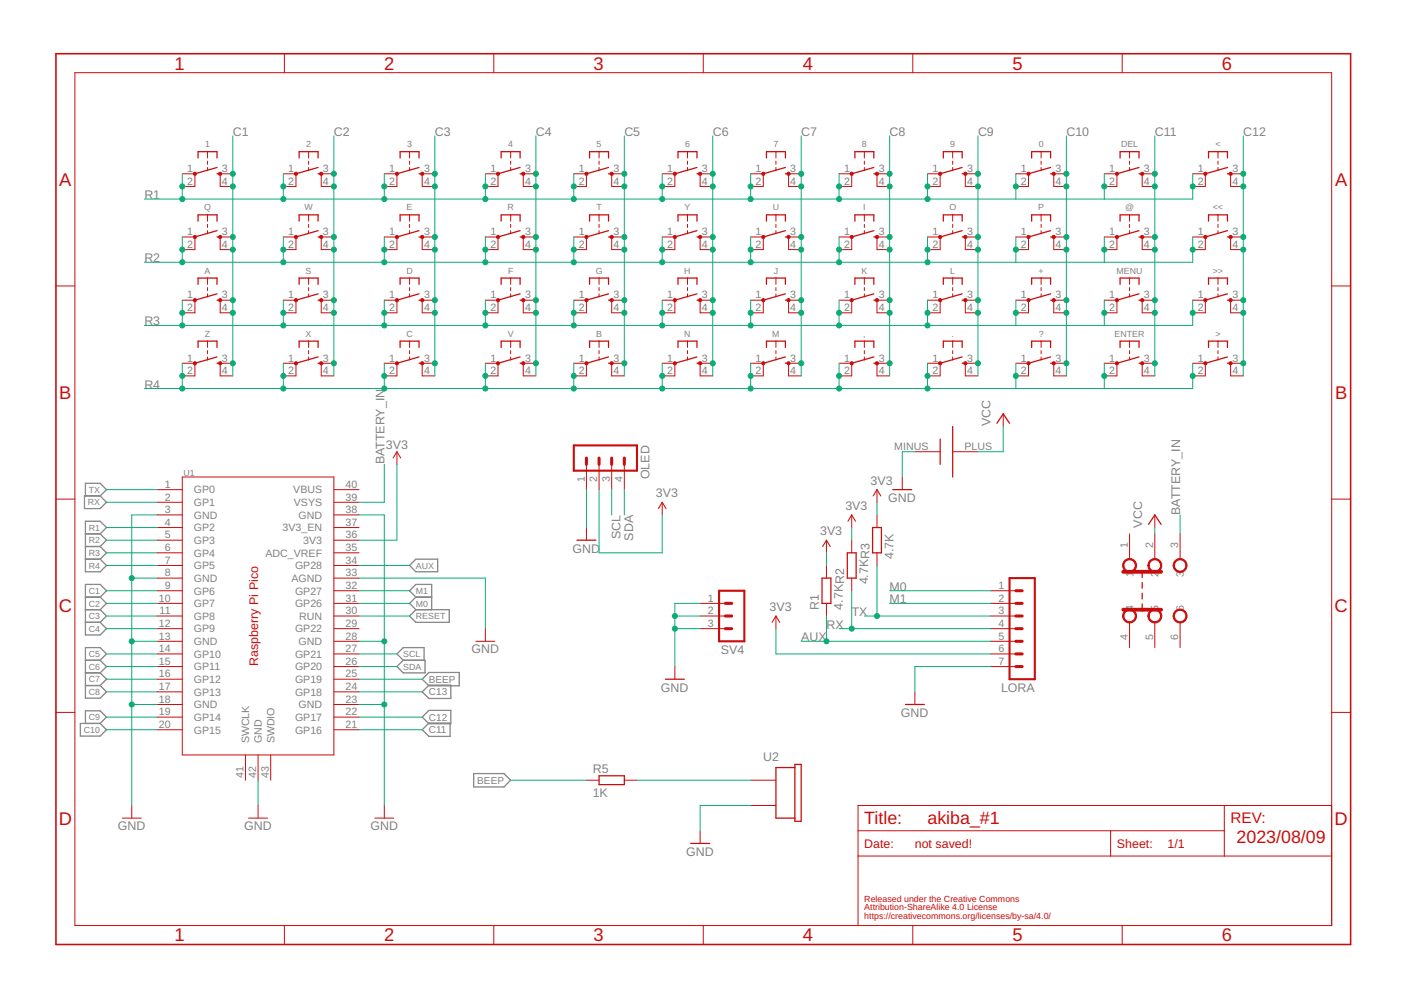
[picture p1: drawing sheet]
<svg xmlns="http://www.w3.org/2000/svg" width="283mm" height="200mm" viewBox="0 0 283 200" stroke-linecap="round" stroke-linejoin="round" font-family="sans-serif">
<g fill="none" stroke="#808080" stroke-width=".25">
<path d="M17 99.7h3.1l1.3 1.2-1.3 1.3h-3.1zM17.2 99.7v-2.6h2.9l1.3 1.3-1.3 1.3M17.2 107.3h2.9M17.2 109.8h2.9M17.2 112.4h2.9M17.2 120h2.9M20.1 107.3l1.3-1.3-1.3-1.2h-2.9v10.1h2.9l1.3-1.3-1.3-1.2M20.1 120l1.3-1.3-1.3-1.2h-2.9v10.1h2.9l1.3-1.3-1.3-1.2M20.1 107.3l1.3 1.3-1.3 1.2M20.1 109.8l1.3 1.3-1.3 1.3M20.1 120l1.3 1.3-1.3 1.2M83.6 112.4h4.4v2.5h-4.4l-1.3-1.3z"/>
<path d="M83.6 120h3.2M83.6 120l-1.3-1.3 1.3-1.2h3.2v5M83.6 120l-1.3 1.3 1.3 1.2M17.2 122.5h2.9M17.2 125.1h2.9M17.2 132.7h2.9M17.2 135.2h2.9M17.2 137.8h2.9M20.1 132.7l1.3-1.3-1.3-1.2h-2.9v10.1h2.9l1.3-1.3-1.3-1.2M20.1 122.5l1.3 1.3-1.3 1.3M20.1 132.7l1.3 1.3-1.3 1.2M20.1 135.2l1.3 1.3-1.3 1.3"/>
<path d="M81.1 132.7h4.4v2.5h-4.4l-1.3-1.2zM81.1 132.7l-1.3-1.3 1.3-1.2h4.2v2.5M82.3 123.8l1.3-1.3h6.7v2.6h-6.7zM84.9 139l1.3-1.3h4.4v2.7h-4.4zM84.9 136.5l1.3-1.3h6.1v2.6h-6.1zM16.2 145.4h3.9l1.3 1.3-1.3 1.2h-3.9zM17.2 145.4v-2.5h2.9l1.3 1.2-1.3 1.3M84.9 146.7l1.3-1.4h4.3v2.7h-4.3zM84.9 144.1l1.3-1.3h4.4v2.7h-4.4zM95.2 155.5h6.1l1.4 1.3-1.4 1.4h-6.1z"/>
</g>
<g fill="none" stroke="#c90d0c" stroke-width=".2">
<path d="M15.1 14.6h252.6v171.4h-252.6zM57.2 10.8v3.8M99.3 10.8v3.8M141.4 10.8v3.8M183.5 10.8v3.8M225.6 10.8v3.8M36.6 34.9h2.6v2.6h-2.6M41.7 30.5v1.3M41.7 32.4v.6M41.7 33.7v.6M46.8 34.9h-2.5v2.6h2.5M57 34.9h2.5v2.6h-2.5"/>
<path d="M62 30.5v1.3M62 32.4v.6M62 33.7v.6M67.1 34.9h-2.5v2.6h2.5M77.3 34.9h2.5v2.6h-2.5M82.3 30.5v1.3M82.3 32.4v.6M82.3 33.7v.6M87.4 34.9h-2.5v2.6h2.5M97.6 34.9h2.5v2.6h-2.5M102.7 30.5v1.3M102.7 32.4v.6"/>
<path d="M102.7 33.7v.6M107.7 34.9h-2.5v2.6h2.5M115.4 34.9h2.5v2.6h-2.5M120.4 30.5v1.3M120.4 32.4v.6M120.4 33.7v.6M125.5 34.9h-2.5v2.6h2.5M133.1 34.9h2.6v2.6h-2.6M138.2 30.5v1.3M138.2 32.4v.6M138.2 33.7v.6M143.3 34.9h-2.5v2.6h2.5"/>
<path d="M150.9 34.9h2.6v2.6h-2.6M156 30.5v1.3M156 32.4v.6M156 33.7v.6M161.1 34.9h-2.6v2.6h2.6M168.7 34.9h2.5v2.6h-2.5M173.8 30.5v1.3M173.8 32.4v.6M173.8 33.7v.6M178.9 34.9h-2.6v2.6h2.6M186.5 34.9h2.5v2.6h-2.5M191.5 30.5v1.3"/>
<path d="M191.5 32.4v.6M191.5 33.7v.6M196.6 34.9h-2.5v2.6h2.5M204.2 34.9h2.6v2.6h-2.6M209.3 30.5v1.3M209.3 32.4v.6M209.3 33.7v.6M214.4 34.9h-2.5v2.6h2.5M222 34.9h2.6v2.6h-2.6M227.1 30.5v1.3M227.1 32.4v.6M227.1 33.7v.6"/>
<path d="M232.2 34.9h-2.6v2.6h2.6M239.8 34.9h2.5v2.6h-2.5M244.9 30.5v1.3M244.9 32.4v.6M244.9 33.7v.6M250 34.9h-2.6v2.6h2.6M11.2 57.5h3.9M36.6 47.6h2.6v2.6h-2.6M41.7 43.2v1.3M41.7 45.1v.6M41.7 46.4v.6M41.7 55.9v1.3"/>
<path d="M41.7 57.8v.6M41.7 59.1v.6M46.8 47.6h-2.5v2.6h2.5M57 47.6h2.5v2.6h-2.5M62 43.2v1.3M62 45.1v.6M62 46.4v.6M62 55.9v1.3M62 57.8v.6M62 59.1v.6M67.1 47.6h-2.5v2.6h2.5M77.3 47.6h2.5v2.6h-2.5"/>
<path d="M82.3 43.2v1.3M82.3 45.1v.6M82.3 46.4v.6M82.3 55.9v1.3M82.3 57.8v.6M82.3 59.1v.6M87.4 47.6h-2.5v2.6h2.5M97.6 47.6h2.5v2.6h-2.5M102.7 43.2v1.3M102.7 45.1v.6M102.7 46.4v.6M102.7 55.9v1.3"/>
<path d="M102.7 57.8v.6M102.7 59.1v.6M107.7 47.6h-2.5v2.6h2.5M115.4 47.6h2.5v2.6h-2.5M120.4 43.2v1.3M120.4 45.1v.6M120.4 46.4v.6M120.4 55.9v1.3M120.4 57.8v.6M120.4 59.1v.6M125.5 47.6h-2.5v2.6h2.5M133.1 47.6h2.6v2.6h-2.6"/>
<path d="M138.2 43.2v1.3M138.2 45.1v.6M138.2 46.4v.6M138.2 55.9v1.3M138.2 57.8v.6M138.2 59.1v.6M143.3 47.6h-2.5v2.6h2.5M150.9 47.6h2.6v2.6h-2.6M156 43.2v1.3M156 45.1v.6M156 46.4v.6M156 55.9v1.3"/>
<path d="M156 57.8v.6M156 59.1v.6M161.1 47.6h-2.6v2.6h2.6M168.7 47.6h2.5v2.6h-2.5M173.8 43.2v1.3M173.8 45.1v.6M173.8 46.4v.6M173.8 55.9v1.3M173.8 57.8v.6M173.8 59.1v.6M178.9 47.6h-2.6v2.6h2.6M186.5 47.6h2.5v2.6h-2.5"/>
<path d="M191.5 43.2v1.3M191.5 45.1v.6M191.5 46.4v.6M191.5 55.9v1.3M191.5 57.8v.6M191.5 59.1v.6M196.6 47.6h-2.5v2.6h2.5M204.2 47.6h2.6v2.6h-2.6M209.3 43.2v1.3M209.3 45.1v.6M209.3 46.4v.6M209.3 55.9v1.3"/>
<path d="M209.3 57.8v.6M209.3 59.1v.6M214.4 47.6h-2.5v2.6h2.5M222 47.6h2.6v2.6h-2.6M227.1 43.2v1.3M227.1 45.1v.6M227.1 46.4v.6M227.1 55.9v1.3M227.1 57.8v.6M227.1 59.1v.6M232.2 47.6h-2.6v2.6h2.6M239.8 47.6h2.5v2.6h-2.5"/>
<path d="M244.9 43.2v1.3M244.9 45.1v.6M244.9 46.4v.6M244.9 55.9v1.3M244.9 57.8v.6M244.9 59.1v.6M250 47.6h-2.6v2.6h2.6M267.7 57.5h3.9M36.6 60.3h2.6v2.6h-2.6M36.6 73h2.6v2.5h-2.6M41.7 68.6v1.2M41.7 70.5v.6"/>
<path d="M41.7 71.7v.7M46.8 60.3h-2.5v2.6h2.5M46.8 73h-2.5v2.5h2.5M57 60.3h2.5v2.6h-2.5M57 73h2.5v2.5h-2.5M62 68.6v1.2M62 70.5v.6M62 71.7v.7M67.1 60.3h-2.5v2.6h2.5M67.1 73h-2.5v2.5h2.5M77.3 60.3h2.5v2.6h-2.5M77.3 73h2.5v2.5h-2.5"/>
<path d="M82.3 68.6v1.2M82.3 70.5v.6M82.3 71.7v.7M87.4 60.3h-2.5v2.6h2.5M87.4 73h-2.5v2.5h2.5M97.6 60.3h2.5v2.6h-2.5M97.6 73h2.5v2.5h-2.5M102.7 68.6v1.2M102.7 70.5v.6M102.7 71.7v.7M107.7 60.3h-2.5v2.6h2.5M107.7 73h-2.5v2.5h2.5"/>
<path d="M115.4 60.3h2.5v2.6h-2.5M115.4 73h2.5v2.5h-2.5M120.4 68.6v1.2M120.4 70.5v.6M120.4 71.7v.7M125.5 60.3h-2.5v2.6h2.5M125.5 73h-2.5v2.5h2.5M133.1 60.3h2.6v2.6h-2.6M133.1 73h2.6v2.5h-2.6M138.2 68.6v1.2M138.2 70.5v.6M138.2 71.7v.7"/>
<path d="M143.3 60.3h-2.5v2.6h2.5M143.3 73h-2.5v2.5h2.5M150.9 60.3h2.6v2.6h-2.6M150.9 73h2.6v2.5h-2.6M156 68.6v1.2M156 70.5v.6M156 71.7v.7M161.1 60.3h-2.6v2.6h2.6M161.1 73h-2.6v2.5h2.6M168.7 60.3h2.5v2.6h-2.5M168.7 73h2.5v2.5h-2.5M173.8 68.6v1.2"/>
<path d="M173.8 70.5v.6M173.8 71.7v.7M178.9 60.3h-2.6v2.6h2.6M178.9 73h-2.6v2.5h2.6M186.5 60.3h2.5v2.6h-2.5M186.5 73h2.5v2.5h-2.5M191.5 68.6v1.2M191.5 70.5v.6M191.5 71.7v.7M196.6 60.3h-2.5v2.6h2.5M196.6 73h-2.5v2.5h2.5M204.2 60.3h2.6v2.6h-2.6"/>
<path d="M204.2 73h2.6v2.5h-2.6M209.3 68.6v1.2M209.3 70.5v.6M209.3 71.7v.7M214.4 60.3h-2.5v2.6h2.5M214.4 73h-2.5v2.5h2.5M222 60.3h2.6v2.6h-2.6M222 73h2.6v2.5h-2.6M227.1 68.6v1.2M227.1 70.5v.6M227.1 71.7v.7M232.2 60.3h-2.6v2.6h2.6"/>
<path d="M232.2 73h-2.6v2.5h2.6M239.8 60.3h2.5v2.6h-2.5M239.8 73h2.5v2.5h-2.5M244.9 68.6v1.2M244.9 70.5v.6M244.9 71.7v.7M250 60.3h-2.6v2.6h2.6M250 73h-2.6v2.5h2.6M31.6 98.4h5M36.6 95.9h30.5v55.8h-30.5zM67.1 98.4h5.1M79.8 90.8v2.5"/>
<path d="M79.8 90.8l.8 1.3M79.8 90.8l-.8 1.3M117.9 93.3v5.1M120.4 93.3v5.1M123 93.3v5.1M125.5 93.3v5.1M176.3 98.4v2.5M181.4 95.9v2.5M183.9 90.8h5.1M191.5 90.8h5.1M201.7 83.2v2.5M11.2 100.3h3.9"/>
<path d="M31.6 108.6h5M31.6 106h5M31.6 111.1h5M31.6 116.2h5M31.6 100.9h5M31.6 113.6h5M31.6 118.7h5M31.6 103.5h5M67.1 108.6h5.1M67.1 106h5.1M67.1 111.1h5.1M67.1 116.2h5.1"/>
<path d="M67.1 100.9h5.1M67.1 113.6h5.1M67.1 118.7h5.1M67.1 103.5h5.1M117.9 106v2.6M133.1 100.9v2.6M166.2 108.6v2.5M166.2 113.6v2.6M171.2 103.5v2.5M171.2 108.6v2.5M171.2 116.2v2.5M176.3 103.5v2.5"/>
<path d="M176.3 111.1v2.5M199.2 118.7h5M227.1 107.3v5.1M232.2 103.5v2.5M232.2 107.3v5.1M237.3 107.3v5.1M267.7 100.3h3.9M31.6 128.9h5M31.6 121.3h5M31.6 123.8h5M31.6 126.3h5M31.6 131.4h5"/>
<path d="M31.6 134h5M31.6 136.5h5M31.6 139h5M67.1 128.9h5.1M67.1 121.3h5.1M67.1 123.8h5.1M67.1 126.3h5.1M67.1 131.4h5.1M67.1 134h5.1M67.1 136.5h5.1M67.1 139h5.1M95.7 128.9h3.8"/>
<path d="M97.6 126.3v2.6M135.7 134v2.5M140.8 121.3h5M140.8 123.8h5M140.8 126.3h5M156 123.8v2.5M166.2 121.3v2.5M183.9 139v2.6M199.2 128.9h5M199.2 121.3h5M199.2 123.8h5M199.2 126.3h5"/>
<path d="M199.2 131.4h5M199.2 134h5M227.1 125.1v5.1M232.2 125.1v5.1M237.3 125.1v5.1M11.2 143.2h3.9M31.6 144.1h5M31.6 146.7h5M31.6 141.6h5M49.3 151.7v5.1M51.9 151.7v5.1M54.4 151.7v5.1"/>
<path d="M67.1 144.1h5.1M67.1 146.7h5.1M67.1 141.6h5.1M117.9 156.8h2.5M125.5 156.8h2.6M150.9 156.8h5.1M267.7 143.2h3.9M24.6 164.4h3.8M26.5 161.9v2.5M50 164.4h3.8M51.9 161.9v2.5M75.4 164.4h3.8"/>
<path d="M77.3 161.9v2.5M140.8 167v2.5M150.9 161.9h5.1M172.5 167h73.7M172.5 172h95.2M223.3 167v5M246.2 161.9v10.1M267.7 161.9h-95.2v24.1M57.2 186v3.8M99.3 186v3.8M141.4 186v3.8M183.5 186v3.8"/>
<path d="M225.6 186v3.8"/>
</g>
<path d="M11.2 10.8h260.4v179h-260.4z" fill="none" stroke="#c90d0c" stroke-width=".32"/>
<g fill="none" stroke="#c90d0c" stroke-width=".25">
<path d="M39.8 31.8v-1.3h3.8v1.3M43.6 34.9h.7M43.6 33.7l-4.4 1.2M60.1 31.8v-1.3h3.9v1.3M64 34.9h.6M64 33.7l-4.5 1.2M80.4 31.8v-1.3h3.9v1.3M84.3 34.9h.6M84.3 33.7l-4.5 1.2M100.8 31.8v-1.3h3.8v1.3M104.6 34.9h.6M104.6 33.7l-4.5 1.2"/>
<path d="M118.5 31.8v-1.3h3.9v1.3M122.4 34.9h.6M122.4 33.7l-4.5 1.2M136.3 31.8v-1.3h3.8v1.3M140.1 34.9h.7M140.1 33.7l-4.4 1.2M154.1 31.8v-1.3h3.8v1.3M157.9 34.9h.6M157.9 33.7l-4.4 1.2M171.9 31.8v-1.3h3.8v1.3M175.7 34.9h.6M175.7 33.7l-4.5 1.2"/>
<path d="M189.7 31.8v-1.3h3.7v1.3M193.4 34.9h.7M193.4 33.7l-4.4 1.2M207.4 31.8v-1.3h3.8v1.3M211.2 34.9h.7M211.2 33.7l-4.4 1.2M225.2 31.8v-1.3h3.8v1.3M229 34.9h.6M229 33.7l-4.4 1.2M243 31.8v-1.3h3.8v1.3M246.8 34.9h.6M246.8 33.7l-4.5 1.2"/>
<path d="M39.8 44.5v-1.3h3.8v1.3M39.8 57.2v-1.3h3.8v1.3M43.6 47.6h.7M43.6 46.4l-4.4 1.2M43.6 59.1l-4.4 1.2M60.1 44.5v-1.3h3.9v1.3M60.1 57.2v-1.3h3.9v1.3M64 47.6h.6M64 46.4l-4.5 1.2M64 59.1l-4.5 1.2M80.4 44.5v-1.3h3.9v1.3M80.4 57.2v-1.3h3.9v1.3"/>
<path d="M84.3 47.6h.6M84.3 46.4l-4.5 1.2M84.3 59.1l-4.5 1.2M100.8 44.5v-1.3h3.8v1.3M100.8 57.2v-1.3h3.8v1.3M104.6 47.6h.6M104.6 46.4l-4.5 1.2M104.6 59.1l-4.5 1.2M118.5 44.5v-1.3h3.9v1.3M118.5 57.2v-1.3h3.9v1.3M122.4 47.6h.6M122.4 46.4l-4.5 1.2"/>
<path d="M122.4 59.1l-4.5 1.2M136.3 44.5v-1.3h3.8v1.3M136.3 57.2v-1.3h3.8v1.3M140.1 47.6h.7M140.1 46.4l-4.4 1.2M140.1 59.1l-4.4 1.2M154.1 44.5v-1.3h3.8v1.3M154.1 57.2v-1.3h3.8v1.3M157.9 47.6h.6M157.9 46.4l-4.4 1.2M157.9 59.1l-4.4 1.2M171.9 44.5v-1.3h3.8v1.3"/>
<path d="M171.9 57.2v-1.3h3.8v1.3M175.7 47.6h.6M175.7 46.4l-4.5 1.2M175.7 59.1l-4.5 1.2M189.7 44.5v-1.3h3.7v1.3M189.7 57.2v-1.3h3.7v1.3M193.4 47.6h.7M193.4 46.4l-4.4 1.2M193.4 59.1l-4.4 1.2M207.4 44.5v-1.3h3.8v1.3M207.4 57.2v-1.3h3.8v1.3M211.2 47.6h.7"/>
<path d="M211.2 46.4l-4.4 1.2M211.2 59.1l-4.4 1.2M225.2 44.5v-1.3h3.8v1.3M225.2 57.2v-1.3h3.8v1.3M229 47.6h.6M229 46.4l-4.4 1.2M229 59.1l-4.4 1.2M243 44.5v-1.3h3.8v1.3M243 57.2v-1.3h3.8v1.3M246.8 47.6h.6M246.8 46.4l-4.5 1.2M246.8 59.1l-4.5 1.2"/>
<path d="M39.8 69.8v-1.2h3.8v1.2M43.6 60.3h.7M43.6 73h.7M43.6 71.7l-4.4 1.3M60.1 69.8v-1.2h3.9v1.2M64 60.3h.6M64 73h.6M64 71.7l-4.5 1.3M80.4 69.8v-1.2h3.9v1.2M84.3 60.3h.6M84.3 73h.6M84.3 71.7l-4.5 1.3"/>
<path d="M100.8 69.8v-1.2h3.8v1.2M104.6 60.3h.6M104.6 73h.6M104.6 71.7l-4.5 1.3M118.5 69.8v-1.2h3.9v1.2M122.4 60.3h.6M122.4 73h.6M122.4 71.7l-4.5 1.3M136.3 69.8v-1.2h3.8v1.2M140.1 60.3h.7M140.1 73h.7M140.1 71.7l-4.4 1.3"/>
<path d="M154.1 69.8v-1.2h3.8v1.2M157.9 60.3h.6M157.9 73h.6M157.9 71.7l-4.4 1.3M171.9 69.8v-1.2h3.8v1.2M175.7 60.3h.6M175.7 73h.6M175.7 71.7l-4.5 1.3M189.7 69.8v-1.2h3.7v1.2M193.4 60.3h.7M193.4 73h.7M193.4 71.7l-4.4 1.3"/>
<path d="M207.4 69.8v-1.2h3.8v1.2M211.2 60.3h.7M211.2 73h.7M211.2 71.7l-4.4 1.3M225.2 69.8v-1.2h3.8v1.2M229 60.3h.6M229 73h.6M229 71.7l-4.4 1.3M243 69.8v-1.2h3.8v1.2M246.8 60.3h.6M246.8 73h.6M246.8 71.7l-4.5 1.3"/>
<path d="M179.5 98.4h3.8M189 88.2v5.1M191.5 85.7v10.2M200.4 85.1l1.3-1.9 1.3 1.9M116 108.6h3.8M165.3 116.2h1.8v5.1h-1.8zM170.4 111.1h1.7v5.1h-1.7zM175.4 106h1.8v5.1h-1.8zM229.6 114.9v1.2M229.6 117.1v1.1M229.6 119.2v1.2M230.9 105.4l1.3-1.9 1.3 1.9"/>
<path d="M133.8 136.5h3.8M229.6 121.4v1.1M120.4 155.9h5.1v1.8h-5.1zM159.8 154.3h-3.8v10.1h3.8M159.8 153.6h1.3v11.5h-1.3zM182 141.6h3.9M138.9 169.5h3.8"/>
</g>
<g fill="#c90d0c" stroke="#c90d0c" stroke-width=".2">
<path d="M188.8 34.7l.2-.1 .3 .1v.5h-.5z" fill-rule="evenodd"/>
<path d="M193.9 34.7l.2-.1 .2 .1v.5h-.4z" fill-rule="evenodd"/>
<path d="M188.8 47.4l.2-.1 .3 .1v.5h-.5z" fill-rule="evenodd"/>
<path d="M193.9 47.4l.2-.1 .2 .1v.5h-.4z" fill-rule="evenodd"/>
<path d="M188.8 60.1l.2-.1 .3 .1v.5h-.5z" fill-rule="evenodd"/>
<path d="M193.9 60.1l.2-.1 .2 .1v.5h-.4z" fill-rule="evenodd"/>
<path d="M188.8 72.8h.5v.4l-.3 .1-.2-.1z" fill-rule="evenodd"/>
<path d="M193.9 72.8h.4v.4l-.2 .1-.2-.1z" fill-rule="evenodd"/>
<path d="M226.1 112.7a1.4 1.4 0 0 1 2.2 .2 1.4 1.4 0 0 1-.8 2.1 1.4 1.4 0 0 1-1.8-1.4h.3a1.15 1.15 0 0 1 1.6-1 1.15 1.15 0 0 1 .3 1.9 1.15 1.15 0 0 1-1.9-.6v-.3h-.3z" fill-rule="evenodd"/>
<path d="M231.2 112.7a1.4 1.4 0 0 1 2.2 .2 1.4 1.4 0 0 1-.8 2.1 1.4 1.4 0 0 1-1.8-1.4h.2a1.15 1.15 0 0 1 1.6-1 1.15 1.15 0 0 1 .3 1.9 1.15 1.15 0 0 1-1.8-.6l-.1-.3h-.2z" fill-rule="evenodd"/>
<path d="M236.2 112.7a1.39 1.39 0 0 1 2.3 .2 1.39 1.39 0 0 1-.9 2.1 1.39 1.39 0 0 1-1.7-1.4h.2a1.15 1.15 0 0 1 1.6-1 1.15 1.15 0 0 1 .3 1.9 1.15 1.15 0 0 1-1.8-.6l-.1-.3h-.2z" fill-rule="evenodd"/>
<path d="M231.2 122.9a1.4 1.4 0 0 1 2.2 .2 1.4 1.4 0 0 1-.8 2.1 1.4 1.4 0 0 1-1.8-1.4h.2a1.15 1.15 0 0 1 1.6-1.1 1.15 1.15 0 0 1 .3 1.9 1.15 1.15 0 0 1-1.8-.5l-.1-.3h-.2z" fill-rule="evenodd"/>
<path d="M226.1 122.9a1.4 1.4 0 0 1 2.2 .2 1.4 1.4 0 0 1-.8 2.1 1.4 1.4 0 0 1-1.8-1.4h.3a1.15 1.15 0 0 1 1.6-1.1 1.15 1.15 0 0 1 .3 1.9 1.15 1.15 0 0 1-1.9-.5v-.3h-.3z" fill-rule="evenodd"/>
<path d="M236.2 122.9a1.39 1.39 0 0 1 2.3 .2 1.39 1.39 0 0 1-.9 2.1 1.39 1.39 0 0 1-1.7-1.4h.2a1.15 1.15 0 0 1 1.6-1.1 1.15 1.15 0 0 1 .3 1.9 1.15 1.15 0 0 1-1.8-.5l-.1-.3h-.2z" fill-rule="evenodd"/>
<circle cx="39.2" cy="34.9" r=".33"/>
<circle cx="44.3" cy="34.9" r=".33"/>
<circle cx="59.5" cy="34.9" r=".33"/>
<circle cx="64.6" cy="34.9" r=".33"/>
<circle cx="79.8" cy="34.9" r=".33"/>
<circle cx="84.9" cy="34.9" r=".33"/>
<circle cx="100.1" cy="34.9" r=".33"/>
<circle cx="105.2" cy="34.9" r=".33"/>
<circle cx="117.9" cy="34.9" r=".33"/>
<circle cx="123" cy="34.9" r=".33"/>
<circle cx="135.7" cy="34.9" r=".33"/>
<circle cx="140.8" cy="34.9" r=".33"/>
<circle cx="153.5" cy="34.9" r=".33"/>
<circle cx="158.5" cy="34.9" r=".33"/>
<circle cx="171.2" cy="34.9" r=".33"/>
<circle cx="176.3" cy="34.9" r=".33"/>
<circle cx="206.8" cy="34.9" r=".33"/>
<circle cx="211.9" cy="34.9" r=".33"/>
<circle cx="39.2" cy="47.6" r=".33"/>
<circle cx="44.3" cy="47.6" r=".33"/>
<circle cx="59.5" cy="47.6" r=".33"/>
<circle cx="64.6" cy="47.6" r=".33"/>
<circle cx="79.8" cy="47.6" r=".33"/>
<circle cx="84.9" cy="47.6" r=".33"/>
<circle cx="100.1" cy="47.6" r=".33"/>
<circle cx="105.2" cy="47.6" r=".33"/>
<circle cx="117.9" cy="47.6" r=".33"/>
<circle cx="123" cy="47.6" r=".33"/>
<circle cx="135.7" cy="47.6" r=".33"/>
<circle cx="140.8" cy="47.6" r=".33"/>
<circle cx="153.5" cy="47.6" r=".33"/>
<circle cx="158.5" cy="47.6" r=".33"/>
<circle cx="171.2" cy="47.6" r=".33"/>
<circle cx="176.3" cy="47.6" r=".33"/>
<circle cx="206.8" cy="47.6" r=".33"/>
<circle cx="211.9" cy="47.6" r=".33"/>
<circle cx="39.2" cy="60.3" r=".33"/>
<circle cx="44.3" cy="60.3" r=".33"/>
<circle cx="59.5" cy="60.3" r=".33"/>
<circle cx="64.6" cy="60.3" r=".33"/>
<circle cx="79.8" cy="60.3" r=".33"/>
<circle cx="84.9" cy="60.3" r=".33"/>
<circle cx="100.1" cy="60.3" r=".33"/>
<circle cx="105.2" cy="60.3" r=".33"/>
<circle cx="117.9" cy="60.3" r=".33"/>
<circle cx="123" cy="60.3" r=".33"/>
<circle cx="135.7" cy="60.3" r=".33"/>
<circle cx="140.8" cy="60.3" r=".33"/>
<circle cx="153.5" cy="60.3" r=".33"/>
<circle cx="158.5" cy="60.3" r=".33"/>
<circle cx="171.2" cy="60.3" r=".33"/>
<circle cx="176.3" cy="60.3" r=".33"/>
<circle cx="206.8" cy="60.3" r=".33"/>
<circle cx="211.9" cy="60.3" r=".33"/>
<circle cx="39.2" cy="73" r=".33"/>
<circle cx="44.3" cy="73" r=".33"/>
<circle cx="59.5" cy="73" r=".33"/>
<circle cx="64.6" cy="73" r=".33"/>
<circle cx="79.8" cy="73" r=".32"/>
<circle cx="84.9" cy="73" r=".32"/>
<circle cx="100.1" cy="73" r=".32"/>
<circle cx="105.2" cy="73" r=".32"/>
<circle cx="117.9" cy="73" r=".32"/>
<circle cx="123" cy="73" r=".33"/>
<circle cx="135.7" cy="73" r=".33"/>
<circle cx="140.8" cy="73" r=".33"/>
<circle cx="153.5" cy="73" r=".33"/>
<circle cx="158.5" cy="73" r=".33"/>
<circle cx="171.2" cy="73" r=".33"/>
<circle cx="176.3" cy="73" r=".33"/>
<circle cx="206.8" cy="73" r=".32"/>
<circle cx="211.9" cy="73" r=".32"/>
<circle cx="224.6" cy="34.9" r=".33"/>
<circle cx="229.7" cy="34.9" r=".33"/>
<circle cx="224.6" cy="47.6" r=".33"/>
<circle cx="229.7" cy="47.6" r=".33"/>
<circle cx="224.6" cy="60.3" r=".33"/>
<circle cx="229.7" cy="60.3" r=".33"/>
<circle cx="224.6" cy="73" r=".32"/>
<circle cx="229.6" cy="73" r=".32"/>
<circle cx="242.3" cy="34.9" r=".33"/>
<circle cx="247.4" cy="34.9" r=".33"/>
<circle cx="242.3" cy="47.6" r=".33"/>
<circle cx="247.4" cy="47.6" r=".33"/>
<circle cx="242.3" cy="60.3" r=".33"/>
<circle cx="247.4" cy="60.3" r=".33"/>
<circle cx="242.3" cy="73" r=".33"/>
<circle cx="247.4" cy="73" r=".33"/>
</g>
<path d="M115.4 89.5h12.7v5.1h-12.7zM144.6 118.7h5.1v10.2h-5.1zM203 116.2h5.1v20.3h-5.1z" fill="none" stroke="#c90d0c" stroke-width=".42"/>
<g fill="none" stroke="#c90d0c" stroke-width=".61">
<path d="M117.9 92.1v1.2M120.4 92.1v1.2M123 92.1v1.2M125.5 92.1v1.2M204.2 118.7h1.3M145.8 123.8h1.3M145.8 121.3h1.3M145.8 126.3h1.3M204.2 123.8h1.3M204.2 121.3h1.3M204.2 128.9h1.3M204.2 126.3h1.3"/>
<path d="M204.2 134h1.3M204.2 131.4h1.3"/>
</g>
<path d="M175.6 99.7l.7-1.3 .8 1.3M132.4 102.2l.7-1.3 .8 1.3M165.4 109.8l.8-1.2 .7 1.2M170.5 104.8l.7-1.3 .8 1.3M155.2 125.1l.8-1.3 .8 1.3" fill="none" stroke="#c90d0c" stroke-width=".21"/>
<path d="M225.8 114.9h7.7M225.8 122.5h7.7" fill="none" stroke="#c90d0c" stroke-width=".76"/>
<g fill="none" stroke="#0dab76" stroke-width=".2">
<path d="M36.6 34.9v5.1M46.8 27.3v48.2M57 34.9v5.1M67.1 27.3v48.2M77.3 34.9v5.1M87.4 27.3v48.2M97.6 34.9v5.1M107.7 27.3v48.2M115.4 34.9v5.1M125.5 27.3v48.2M133.1 34.9v5.1M143.3 27.3v48.2"/>
<path d="M150.9 34.9v5.1M161.1 27.3v48.2M168.7 34.9v5.1M178.9 27.3v48.2M186.5 34.9v5.1M196.6 27.3v48.2M204.2 34.9v5.1M214.4 27.3v48.2M222 34.9v5.1M232.2 27.3v48.2M239.8 34.9v5.1h-210.8M250 27.3v48.2"/>
<path d="M36.6 47.6v5.1M57 47.6v5.1M77.3 47.6v5.1M97.6 47.6v5.1M115.4 47.6v5.1M133.1 47.6v5.1M150.9 47.6v5.1M168.7 47.6v5.1M186.5 47.6v5.1M204.2 47.6v5.1M222 47.6v5.1M239.8 47.6v5.1h-210.8"/>
<path d="M36.6 60.3v5.1M36.6 73v5.1M57 60.3v5.1M57 73v5.1M77.3 60.3v5.1M77.3 73v5.1M97.6 60.3v5.1M97.6 73v5.1M115.4 60.3v5.1M115.4 73v5.1M133.1 60.3v5.1M133.1 73v5.1"/>
<path d="M150.9 60.3v5.1M150.9 73v5.1M168.7 60.3v5.1M168.7 73v5.1M186.5 60.3v5.1M186.5 73v5.1M204.2 60.3v5.1M204.2 73v5.1M222 60.3v5.1M222 73v5.1M239.8 60.3v5.1h-210.8M239.8 73v5.1h-210.8"/>
<path d="M21.4 98.4h10.2M77.3 93.3v7.6h-5.1M79.8 93.3v15.3h-7.6M117.9 98.4v7.6M120.4 98.4v12.7h12.7v-7.6M123 98.4v5.1M125.5 98.4v5.1M183.9 90.8h-2.5v5.1M201.7 85.7v5.1h-5.1M21.4 100.9h10.2M21.4 108.6h10.2M21.4 111.1h10.2"/>
<path d="M21.4 106h10.2M21.4 113.6h10.2M21.4 118.7h10.2M26.5 116.2h5.1M31.6 103.5h-5.1v58.4M72.2 103.5h5.1v58.4M72.2 116.2h25.4v10.1M72.2 113.6h10.1M72.2 118.7h10.1M166.2 111.1v2.5M171.2 106v2.6M171.2 118.7v7.6"/>
<path d="M176.3 100.9v2.6M176.3 113.6v10.2M178.9 118.7h20.3M232.2 106v1.3M237.3 103.5v3.8M21.4 123.8h10.2M21.4 134h10.2M21.4 121.3h10.2M21.4 126.3h10.2M21.4 131.4h10.2M21.4 136.5h10.2M21.4 139h10.2"/>
<path d="M26.5 128.9h5.1M72.2 123.8h10.1M72.2 128.9h5.1M72.2 134h7.6M72.2 121.3h10.1M72.2 131.4h7.6M72.2 136.5h12.7M72.2 139h12.7M135.7 123.8h5.1M135.7 126.3h5.1M140.8 121.3h-5.1v12.7M156 126.3v5.1h43.2"/>
<path d="M161.1 128.9h38.1M166.2 123.8v5.1M168.7 126.3h30.5M173.8 123.8h25.4M178.9 121.3h20.3M199.2 134h-15.3v5M21.4 144.1h10.2M21.4 146.7h10.2M26.5 141.6h5.1M51.9 156.8v5.1M72.2 141.6h5.1M72.2 144.1h12.7"/>
<path d="M72.2 146.7h12.7M102.7 156.8h15.2M128.1 156.8h22.8M150.9 161.9h-10.1v5.1"/>
</g>
<g fill="#0dab76" stroke="#0dab76" stroke-width=".2">
<circle cx="176.3" cy="123.8" r=".51"/>
<circle cx="77.3" cy="128.9" r=".51"/>
<circle cx="77.3" cy="141.6" r=".51"/>
<circle cx="26.5" cy="116.2" r=".51"/>
<circle cx="26.5" cy="128.9" r=".51"/>
<circle cx="26.5" cy="141.6" r=".51"/>
<circle cx="135.7" cy="123.8" r=".51"/>
<circle cx="135.7" cy="126.3" r=".51"/>
<circle cx="171.2" cy="126.3" r=".51"/>
<circle cx="204.2" cy="37.5" r=".51"/>
<circle cx="186.5" cy="37.5" r=".51"/>
<circle cx="186.5" cy="40" r=".51"/>
<circle cx="168.7" cy="37.5" r=".51"/>
<circle cx="168.7" cy="40" r=".51"/>
<circle cx="150.9" cy="37.5" r=".51"/>
<circle cx="150.9" cy="40" r=".51"/>
<circle cx="133.1" cy="37.5" r=".51"/>
<circle cx="133.1" cy="40" r=".51"/>
<circle cx="115.4" cy="37.5" r=".51"/>
<circle cx="115.4" cy="40" r=".51"/>
<circle cx="97.6" cy="37.5" r=".51"/>
<circle cx="97.6" cy="40" r=".51"/>
<circle cx="77.3" cy="37.5" r=".51"/>
<circle cx="77.3" cy="40" r=".51"/>
<circle cx="57" cy="37.5" r=".51"/>
<circle cx="57" cy="40" r=".51"/>
<circle cx="36.6" cy="37.5" r=".51"/>
<circle cx="36.6" cy="40" r=".51"/>
<circle cx="222" cy="37.5" r=".51"/>
<circle cx="239.8" cy="37.5" r=".51"/>
<circle cx="204.2" cy="50.2" r=".51"/>
<circle cx="186.5" cy="50.2" r=".51"/>
<circle cx="186.5" cy="52.7" r=".51"/>
<circle cx="168.7" cy="50.2" r=".51"/>
<circle cx="168.7" cy="52.7" r=".51"/>
<circle cx="150.9" cy="50.2" r=".51"/>
<circle cx="150.9" cy="52.7" r=".51"/>
<circle cx="133.1" cy="50.2" r=".51"/>
<circle cx="133.1" cy="52.7" r=".51"/>
<circle cx="115.4" cy="50.2" r=".51"/>
<circle cx="115.4" cy="52.7" r=".51"/>
<circle cx="97.6" cy="50.2" r=".51"/>
<circle cx="97.6" cy="52.7" r=".51"/>
<circle cx="77.3" cy="50.2" r=".51"/>
<circle cx="77.3" cy="52.7" r=".51"/>
<circle cx="57" cy="50.2" r=".51"/>
<circle cx="57" cy="52.7" r=".51"/>
<circle cx="36.6" cy="50.2" r=".51"/>
<circle cx="36.6" cy="52.7" r=".51"/>
<circle cx="222" cy="50.2" r=".51"/>
<circle cx="239.8" cy="50.2" r=".51"/>
<circle cx="204.2" cy="62.9" r=".51"/>
<circle cx="186.5" cy="62.9" r=".51"/>
<circle cx="186.5" cy="65.4" r=".51"/>
<circle cx="168.7" cy="62.9" r=".51"/>
<circle cx="168.7" cy="65.4" r=".51"/>
<circle cx="150.9" cy="62.9" r=".51"/>
<circle cx="150.9" cy="65.4" r=".51"/>
<circle cx="133.1" cy="62.9" r=".51"/>
<circle cx="133.1" cy="65.4" r=".51"/>
<circle cx="115.4" cy="62.9" r=".51"/>
<circle cx="115.4" cy="65.4" r=".51"/>
<circle cx="97.6" cy="62.9" r=".51"/>
<circle cx="97.6" cy="65.4" r=".51"/>
<circle cx="77.3" cy="62.9" r=".51"/>
<circle cx="77.3" cy="65.4" r=".51"/>
<circle cx="57" cy="62.9" r=".51"/>
<circle cx="57" cy="65.4" r=".51"/>
<circle cx="36.6" cy="62.9" r=".51"/>
<circle cx="36.6" cy="65.4" r=".51"/>
<circle cx="222" cy="62.9" r=".51"/>
<circle cx="239.8" cy="62.9" r=".51"/>
<circle cx="204.2" cy="75.5" r=".51"/>
<circle cx="186.5" cy="75.5" r=".51"/>
<circle cx="186.5" cy="78.1" r=".51"/>
<circle cx="168.7" cy="75.5" r=".51"/>
<circle cx="168.7" cy="78.1" r=".51"/>
<circle cx="150.9" cy="75.5" r=".51"/>
<circle cx="150.9" cy="78.1" r=".51"/>
<circle cx="133.1" cy="75.5" r=".51"/>
<circle cx="133.1" cy="78.1" r=".51"/>
<circle cx="115.4" cy="75.5" r=".51"/>
<circle cx="115.4" cy="78.1" r=".51"/>
<circle cx="97.6" cy="75.5" r=".51"/>
<circle cx="97.6" cy="78.1" r=".51"/>
<circle cx="77.3" cy="75.5" r=".51"/>
<circle cx="77.3" cy="78.1" r=".51"/>
<circle cx="57" cy="75.5" r=".51"/>
<circle cx="57" cy="78.1" r=".51"/>
<circle cx="36.6" cy="75.5" r=".51"/>
<circle cx="36.6" cy="78.1" r=".51"/>
<circle cx="222" cy="75.5" r=".51"/>
<circle cx="239.8" cy="75.5" r=".51"/>
<circle cx="46.8" cy="34.9" r=".51"/>
<circle cx="46.8" cy="37.5" r=".51"/>
<circle cx="46.8" cy="47.6" r=".51"/>
<circle cx="46.8" cy="50.2" r=".51"/>
<circle cx="46.8" cy="60.3" r=".51"/>
<circle cx="46.8" cy="62.9" r=".51"/>
<circle cx="46.8" cy="73" r=".51"/>
<circle cx="67.1" cy="34.9" r=".51"/>
<circle cx="67.1" cy="37.5" r=".51"/>
<circle cx="67.1" cy="47.6" r=".51"/>
<circle cx="67.1" cy="50.2" r=".51"/>
<circle cx="67.1" cy="60.3" r=".51"/>
<circle cx="67.1" cy="62.9" r=".51"/>
<circle cx="67.1" cy="73" r=".51"/>
<circle cx="87.4" cy="34.9" r=".51"/>
<circle cx="87.4" cy="37.5" r=".51"/>
<circle cx="87.4" cy="47.6" r=".51"/>
<circle cx="87.4" cy="50.2" r=".51"/>
<circle cx="87.4" cy="60.3" r=".51"/>
<circle cx="87.4" cy="62.9" r=".51"/>
<circle cx="87.4" cy="73" r=".51"/>
<circle cx="107.7" cy="34.9" r=".51"/>
<circle cx="107.7" cy="37.5" r=".51"/>
<circle cx="107.7" cy="47.6" r=".51"/>
<circle cx="107.7" cy="50.2" r=".51"/>
<circle cx="107.7" cy="60.3" r=".51"/>
<circle cx="107.7" cy="62.9" r=".51"/>
<circle cx="107.7" cy="73" r=".51"/>
<circle cx="125.5" cy="34.9" r=".51"/>
<circle cx="125.5" cy="37.5" r=".51"/>
<circle cx="125.5" cy="47.6" r=".51"/>
<circle cx="125.5" cy="50.2" r=".51"/>
<circle cx="125.5" cy="60.3" r=".51"/>
<circle cx="125.5" cy="62.9" r=".51"/>
<circle cx="125.5" cy="73" r=".51"/>
<circle cx="143.3" cy="34.9" r=".51"/>
<circle cx="143.3" cy="37.5" r=".51"/>
<circle cx="143.3" cy="47.6" r=".51"/>
<circle cx="143.3" cy="50.2" r=".51"/>
<circle cx="143.3" cy="60.3" r=".51"/>
<circle cx="143.3" cy="62.9" r=".51"/>
<circle cx="143.3" cy="73" r=".51"/>
<circle cx="161.1" cy="34.9" r=".51"/>
<circle cx="161.1" cy="37.5" r=".51"/>
<circle cx="161.1" cy="47.6" r=".51"/>
<circle cx="161.1" cy="50.2" r=".51"/>
<circle cx="161.1" cy="60.3" r=".51"/>
<circle cx="161.1" cy="62.9" r=".51"/>
<circle cx="161.1" cy="73" r=".51"/>
<circle cx="178.9" cy="34.9" r=".51"/>
<circle cx="178.9" cy="37.5" r=".51"/>
<circle cx="178.9" cy="47.6" r=".51"/>
<circle cx="178.9" cy="50.2" r=".51"/>
<circle cx="178.9" cy="60.3" r=".51"/>
<circle cx="178.9" cy="62.9" r=".51"/>
<circle cx="178.9" cy="73" r=".51"/>
<circle cx="196.6" cy="34.9" r=".51"/>
<circle cx="196.6" cy="37.5" r=".51"/>
<circle cx="196.6" cy="47.6" r=".51"/>
<circle cx="196.6" cy="50.2" r=".51"/>
<circle cx="196.6" cy="60.3" r=".51"/>
<circle cx="196.6" cy="62.9" r=".51"/>
<circle cx="196.6" cy="73" r=".51"/>
<circle cx="232.2" cy="34.9" r=".51"/>
<circle cx="232.2" cy="37.5" r=".51"/>
<circle cx="232.2" cy="47.6" r=".51"/>
<circle cx="232.2" cy="50.2" r=".51"/>
<circle cx="232.2" cy="60.3" r=".51"/>
<circle cx="232.2" cy="62.9" r=".51"/>
<circle cx="232.2" cy="73" r=".51"/>
<circle cx="214.4" cy="34.9" r=".51"/>
<circle cx="214.4" cy="37.5" r=".51"/>
<circle cx="214.4" cy="47.6" r=".51"/>
<circle cx="214.4" cy="50.2" r=".51"/>
<circle cx="214.4" cy="60.3" r=".51"/>
<circle cx="214.4" cy="62.9" r=".51"/>
<circle cx="214.4" cy="73" r=".51"/>
<circle cx="250" cy="34.9" r=".51"/>
<circle cx="250" cy="37.5" r=".51"/>
<circle cx="250" cy="47.6" r=".51"/>
<circle cx="250" cy="50.2" r=".51"/>
<circle cx="250" cy="60.3" r=".51"/>
<circle cx="250" cy="62.9" r=".51"/>
<circle cx="250" cy="73" r=".51"/>
<circle cx="166.2" cy="128.9" r=".51"/>
</g>
<g font-size="3.7" fill="#c90d0c">
<text x="35.1" y="14">1</text>
<text x="77.2" y="14">2</text>
<text x="119.3" y="14">3</text>
<text x="161.4" y="14">4</text>
<text x="203.6" y="14">5</text>
<text x="245.7" y="14">6</text>
<text x="11.9" y="37.3">A</text>
<text x="268.4" y="37.3">A</text>
<text x="11.9" y="80.2">B</text>
<text x="268.4" y="80.2">B</text>
<text x="11.8" y="123">C</text>
<text x="268.3" y="123">C</text>
<text x="11.8" y="165.9">D</text>
<text x="268.3" y="165.9">D</text>
<text x="35.1" y="189.2">1</text>
<text x="77.2" y="189.2">2</text>
<text x="119.3" y="189.2">3</text>
<text x="161.4" y="189.2">4</text>
<text x="203.6" y="189.2">5</text>
<text x="245.7" y="189.2">6</text>
</g>
<g font-size="3.6" fill="#c90d0c">
<text x="173.8" y="165.7">Title:</text>
<text x="186.5" y="165.7">akiba_#1</text>
<text x="248.6" y="169.5">2023/08/09</text>
</g>
<text font-size="3.1" fill="#c90d0c" x="247.4" y="165.3">REV:</text>
<g font-size="2.5" fill="#808080">
<text x="46.8" y="27.3">C1</text>
<text x="67.1" y="27.3">C2</text>
<text x="87.4" y="27.3">C3</text>
<text x="107.8" y="27.3">C4</text>
<text x="125.5" y="27.3">C5</text>
<text x="143.3" y="27.3">C6</text>
<text x="161.1" y="27.3">C7</text>
<text x="178.9" y="27.3">C8</text>
<text x="196.6" y="27.3">C9</text>
<text x="214.4" y="27.3">C10</text>
<text x="232.2" y="27.3">C11</text>
<text x="250" y="27.3">C12</text>
<text x="29" y="40">R1</text>
<text x="29" y="52.7">R2</text>
<text x="29" y="65.4">R3</text>
<text x="29" y="78.1">R4</text>
<text x="199.2" y="85.7" transform="rotate(-90 199.2 85.7)">VCC</text>
<text x="77.3" y="93.3" transform="rotate(-90 77.3 93.3)">BATTERY_IN</text>
<text x="77.6" y="90.3">3V3</text>
<text x="130.6" y="96.3" transform="rotate(-90 130.6 96.3)">OLED</text>
<text x="131.9" y="99.9">3V3</text>
<text x="175" y="97.4">3V3</text>
<text x="178.6" y="100.9">GND</text>
<text x="164.9" y="107.6">3V3</text>
<text x="170" y="102.5">3V3</text>
<text x="229.6" y="106" transform="rotate(-90 229.6 106)">VCC</text>
<text x="237.3" y="103.5" transform="rotate(-90 237.3 103.5)">BATTERY_IN</text>
<text x="115.1" y="111.1">GND</text>
<text x="124.8" y="108.4" transform="rotate(-90 124.8 108.4)">SCL</text>
<text x="127.3" y="108.6" transform="rotate(-90 127.3 108.6)">SDA</text>
<text x="179.6" y="112.4" transform="rotate(-90 179.6 112.4)">4.7K</text>
<text x="174.5" y="117.5" transform="rotate(-90 174.5 117.5)">4.7KR3</text>
<text x="178.9" y="118.7">M0</text>
<text x="154.7" y="122.8">3V3</text>
<text x="164.7" y="122.5" transform="rotate(-90 164.7 122.5)">R1</text>
<text x="169.5" y="122.5" transform="rotate(-90 169.5 122.5)">4.7KR2</text>
<text x="171.2" y="123.8">TX</text>
<text x="178.9" y="121.3">M1</text>
<text x="94.8" y="131.2">GND</text>
<text x="144.9" y="131.4">SV4</text>
<text x="161.1" y="128.9">AUX</text>
<text x="166.2" y="126.3">RX</text>
<text x="132.9" y="139">GND</text>
<text x="201.3" y="139">LORA</text>
<text x="181.1" y="144.1">GND</text>
<text x="119.2" y="155.3">R5</text>
<text x="153.5" y="153">U2</text>
<text x="119.2" y="160.1">1K</text>
<text x="23.7" y="166.7">GND</text>
<text x="49.1" y="166.7">GND</text>
<text x="74.5" y="166.7">GND</text>
<text x="138" y="172.1">GND</text>
</g>
<g font-size="2.5" fill="#c90d0c">
<text x="51.9" y="133.8" transform="rotate(-90 51.9 133.8)">Raspberry Pi Pico</text>
<text x="173.8" y="170.4">Date:</text>
<text x="183.9" y="170.4">not saved!</text>
<text x="224.6" y="170.4">Sheet:</text>
<text x="234.7" y="170.4">1/1</text>
</g>
<g font-size="2.1" fill="#808080">
<text x="37.6" y="34.6">1</text>
<text x="44.6" y="34.6">3</text>
<text x="58" y="34.6">1</text>
<text x="64.9" y="34.6">3</text>
<text x="78.3" y="34.6">1</text>
<text x="85.2" y="34.6">3</text>
<text x="98.6" y="34.6">1</text>
<text x="105.6" y="34.6">3</text>
<text x="116.4" y="34.6">1</text>
<text x="123.3" y="34.6">3</text>
<text x="134.1" y="34.6">1</text>
<text x="141.1" y="34.6">3</text>
<text x="151.9" y="34.6">1</text>
<text x="158.9" y="34.6">3</text>
<text x="169.7" y="34.6">1</text>
<text x="176.7" y="34.6">3</text>
<text x="187.5" y="34.6">1</text>
<text x="194.5" y="34.6">3</text>
<text x="205.3" y="34.6">1</text>
<text x="212.2" y="34.6">3</text>
<text x="223" y="34.6">1</text>
<text x="230" y="34.6">3</text>
<text x="240.8" y="34.6">1</text>
<text x="247.8" y="34.6">3</text>
<text x="37.6" y="37.1">2</text>
<text x="44.6" y="37.1">4</text>
<text x="58" y="37.1">2</text>
<text x="64.9" y="37.1">4</text>
<text x="78.3" y="37.1">2</text>
<text x="85.2" y="37.1">4</text>
<text x="98.6" y="37.1">2</text>
<text x="105.6" y="37.1">4</text>
<text x="116.4" y="37.1">2</text>
<text x="123.3" y="37.1">4</text>
<text x="134.1" y="37.1">2</text>
<text x="141.1" y="37.1">4</text>
<text x="151.9" y="37.1">2</text>
<text x="158.9" y="37.1">4</text>
<text x="169.7" y="37.1">2</text>
<text x="176.7" y="37.1">4</text>
<text x="187.5" y="37.1">2</text>
<text x="194.5" y="37.1">4</text>
<text x="205.3" y="37.1">2</text>
<text x="212.2" y="37.1">4</text>
<text x="223" y="37.1">2</text>
<text x="230" y="37.1">4</text>
<text x="240.8" y="37.1">2</text>
<text x="247.8" y="37.1">4</text>
<text x="37.6" y="47.3">1</text>
<text x="44.6" y="47.3">3</text>
<text x="58" y="47.3">1</text>
<text x="64.9" y="47.3">3</text>
<text x="78.3" y="47.3">1</text>
<text x="85.2" y="47.3">3</text>
<text x="98.6" y="47.3">1</text>
<text x="105.6" y="47.3">3</text>
<text x="116.4" y="47.3">1</text>
<text x="123.3" y="47.3">3</text>
<text x="134.1" y="47.3">1</text>
<text x="141.1" y="47.3">3</text>
<text x="151.9" y="47.3">1</text>
<text x="158.9" y="47.3">3</text>
<text x="169.7" y="47.3">1</text>
<text x="176.7" y="47.3">3</text>
<text x="187.5" y="47.3">1</text>
<text x="194.5" y="47.3">3</text>
<text x="205.3" y="47.3">1</text>
<text x="212.2" y="47.3">3</text>
<text x="223" y="47.3">1</text>
<text x="230" y="47.3">3</text>
<text x="240.8" y="47.3">1</text>
<text x="247.8" y="47.3">3</text>
<text x="37.6" y="49.8">2</text>
<text x="44.6" y="49.8">4</text>
<text x="58" y="49.8">2</text>
<text x="64.9" y="49.8">4</text>
<text x="78.3" y="49.8">2</text>
<text x="85.2" y="49.8">4</text>
<text x="98.6" y="49.8">2</text>
<text x="105.6" y="49.8">4</text>
<text x="116.4" y="49.8">2</text>
<text x="123.3" y="49.8">4</text>
<text x="134.1" y="49.8">2</text>
<text x="141.1" y="49.8">4</text>
<text x="151.9" y="49.8">2</text>
<text x="158.9" y="49.8">4</text>
<text x="169.7" y="49.8">2</text>
<text x="176.7" y="49.8">4</text>
<text x="187.5" y="49.8">2</text>
<text x="194.5" y="49.8">4</text>
<text x="205.3" y="49.8">2</text>
<text x="212.2" y="49.8">4</text>
<text x="223" y="49.8">2</text>
<text x="230" y="49.8">4</text>
<text x="240.8" y="49.8">2</text>
<text x="247.8" y="49.8">4</text>
<text x="37.6" y="60">1</text>
<text x="44.6" y="60">3</text>
<text x="58" y="60">1</text>
<text x="64.9" y="60">3</text>
<text x="78.3" y="60">1</text>
<text x="85.2" y="60">3</text>
<text x="98.6" y="60">1</text>
<text x="105.6" y="60">3</text>
<text x="116.4" y="60">1</text>
<text x="123.3" y="60">3</text>
<text x="134.1" y="60">1</text>
<text x="141.1" y="60">3</text>
<text x="151.9" y="60">1</text>
<text x="158.9" y="60">3</text>
<text x="169.7" y="60">1</text>
<text x="176.7" y="60">3</text>
<text x="187.5" y="60">1</text>
<text x="194.5" y="60">3</text>
<text x="205.3" y="60">1</text>
<text x="212.2" y="60">3</text>
<text x="223" y="60">1</text>
<text x="230" y="60">3</text>
<text x="240.8" y="60">1</text>
<text x="247.8" y="60">3</text>
<text x="37.6" y="62.5">2</text>
<text x="44.6" y="62.5">4</text>
<text x="58" y="62.5">2</text>
<text x="64.9" y="62.5">4</text>
<text x="78.3" y="62.5">2</text>
<text x="85.2" y="62.5">4</text>
<text x="98.6" y="62.5">2</text>
<text x="105.6" y="62.5">4</text>
<text x="116.4" y="62.5">2</text>
<text x="123.3" y="62.5">4</text>
<text x="134.1" y="62.5">2</text>
<text x="141.1" y="62.5">4</text>
<text x="151.9" y="62.5">2</text>
<text x="158.9" y="62.5">4</text>
<text x="169.7" y="62.5">2</text>
<text x="176.7" y="62.5">4</text>
<text x="187.5" y="62.5">2</text>
<text x="194.5" y="62.5">4</text>
<text x="205.3" y="62.5">2</text>
<text x="212.2" y="62.5">4</text>
<text x="223" y="62.5">2</text>
<text x="230" y="62.5">4</text>
<text x="240.8" y="62.5">2</text>
<text x="247.8" y="62.5">4</text>
<text x="37.6" y="72.7">1</text>
<text x="37.6" y="75.2">2</text>
<text x="44.6" y="72.7">3</text>
<text x="44.6" y="75.2">4</text>
<text x="58" y="72.7">1</text>
<text x="58" y="75.2">2</text>
<text x="64.9" y="72.7">3</text>
<text x="64.9" y="75.2">4</text>
<text x="78.3" y="72.7">1</text>
<text x="78.3" y="75.2">2</text>
<text x="85.2" y="72.7">3</text>
<text x="85.2" y="75.2">4</text>
<text x="98.6" y="72.7">1</text>
<text x="98.6" y="75.2">2</text>
<text x="105.6" y="72.7">3</text>
<text x="105.6" y="75.2">4</text>
<text x="116.4" y="72.7">1</text>
<text x="116.4" y="75.2">2</text>
<text x="123.3" y="72.7">3</text>
<text x="123.3" y="75.2">4</text>
<text x="134.1" y="72.7">1</text>
<text x="134.1" y="75.2">2</text>
<text x="141.1" y="72.7">3</text>
<text x="141.1" y="75.2">4</text>
<text x="151.9" y="72.7">1</text>
<text x="151.9" y="75.2">2</text>
<text x="158.9" y="72.7">3</text>
<text x="158.9" y="75.2">4</text>
<text x="169.7" y="72.7">1</text>
<text x="169.7" y="75.2">2</text>
<text x="176.7" y="72.7">3</text>
<text x="176.7" y="75.2">4</text>
<text x="187.5" y="72.7">1</text>
<text x="187.5" y="75.2">2</text>
<text x="194.5" y="72.7">3</text>
<text x="194.5" y="75.2">4</text>
<text x="205.3" y="72.7">1</text>
<text x="205.3" y="75.2">2</text>
<text x="212.2" y="72.7">3</text>
<text x="212.2" y="75.2">4</text>
<text x="223" y="72.7">1</text>
<text x="223" y="75.2">2</text>
<text x="230" y="72.7">3</text>
<text x="230" y="75.2">4</text>
<text x="240.8" y="72.7">1</text>
<text x="240.8" y="75.2">2</text>
<text x="247.8" y="72.7">3</text>
<text x="247.8" y="75.2">4</text>
<text x="179.8" y="90.4">MINUS</text>
<text x="193.9" y="90.4">PLUS</text>
<text x="33.1" y="98.1">1</text>
<text x="33.1" y="100.6">2</text>
<text x="39" y="99.2">GP0</text>
<text x="39" y="101.7">GP1</text>
<text x="59" y="99.2">VBUS</text>
<text x="59.1" y="101.7">VSYS</text>
<text x="69.5" y="98.1">40</text>
<text x="69.5" y="100.6">39</text>
<text x="117.6" y="96.9" transform="rotate(-90 117.6 96.9)">1</text>
<text x="120.1" y="96.9" transform="rotate(-90 120.1 96.9)">2</text>
<text x="122.6" y="96.9" transform="rotate(-90 122.6 96.9)">3</text>
<text x="125.2" y="96.9" transform="rotate(-90 125.2 96.9)">4</text>
<text x="33.1" y="105.7">4</text>
<text x="33.1" y="103.1">3</text>
<text x="39" y="106.8">GP2</text>
<text x="39" y="104.3">GND</text>
<text x="56.8" y="106.8">3V3_EN</text>
<text x="60" y="104.3">GND</text>
<text x="69.5" y="105.7">37</text>
<text x="69.5" y="103.1">38</text>
<text x="33.1" y="108.2">5</text>
<text x="33.1" y="110.8">6</text>
<text x="33.1" y="113.3">7</text>
<text x="39" y="109.3">GP3</text>
<text x="39" y="111.9">GP4</text>
<text x="53.4" y="111.9">ADC_VREF</text>
<text x="61" y="109.3">3V3</text>
<text x="69.5" y="108.2">36</text>
<text x="69.5" y="110.8">35</text>
<text x="69.5" y="113.3">34</text>
<text x="226.8" y="110" transform="rotate(-90 226.8 110)">1</text>
<text x="231.8" y="110" transform="rotate(-90 231.8 110)">2</text>
<text x="236.9" y="110" transform="rotate(-90 236.9 110)">3</text>
<text x="33.1" y="118.4">9</text>
<text x="33.1" y="115.8">8</text>
<text x="39" y="114.4">GP5</text>
<text x="39" y="119.5">GP6</text>
<text x="39" y="116.9">GND</text>
<text x="58.6" y="116.9">AGND</text>
<text x="59.3" y="119.5">GP27</text>
<text x="59.3" y="114.4">GP28</text>
<text x="69.5" y="115.8">33</text>
<text x="69.5" y="118.4">32</text>
<text x="200.7" y="118.4">1</text>
<text x="227.9" y="115.9" transform="rotate(-90 227.9 115.9)">1</text>
<text x="233" y="115.9" transform="rotate(-90 233 115.9)">2</text>
<text x="238" y="115.9" transform="rotate(-90 238 115.9)">3</text>
<text x="31.9" y="120.9">10</text>
<text x="31.9" y="126">12</text>
<text x="32.1" y="123.4">11</text>
<text x="39" y="122">GP7</text>
<text x="39" y="124.6">GP8</text>
<text x="59.3" y="122">GP26</text>
<text x="60.1" y="124.6">RUN</text>
<text x="69.5" y="126">29</text>
<text x="69.5" y="120.9">31</text>
<text x="69.5" y="123.4">30</text>
<text x="142.3" y="120.9">1</text>
<text x="142.3" y="123.4">2</text>
<text x="142.3" y="126">3</text>
<text x="200.7" y="120.9">2</text>
<text x="200.7" y="123.4">3</text>
<text x="200.7" y="126">4</text>
<text x="227.9" y="122.7" transform="rotate(-90 227.9 122.7)">4</text>
<text x="233" y="122.7" transform="rotate(-90 233 122.7)">5</text>
<text x="238" y="122.7" transform="rotate(-90 238 122.7)">6</text>
<text x="31.9" y="131.1">14</text>
<text x="31.9" y="128.5">13</text>
<text x="39" y="127.1">GP9</text>
<text x="39" y="129.6">GND</text>
<text x="59.3" y="127.1">GP22</text>
<text x="60" y="129.6">GND</text>
<text x="69.5" y="131.1">27</text>
<text x="69.5" y="128.5">28</text>
<text x="200.7" y="128.5">5</text>
<text x="200.7" y="131.1">6</text>
<text x="226.8" y="128.6" transform="rotate(-90 226.8 128.6)">4</text>
<text x="231.8" y="128.6" transform="rotate(-90 231.8 128.6)">5</text>
<text x="236.9" y="128.6" transform="rotate(-90 236.9 128.6)">6</text>
<text x="31.9" y="133.6">15</text>
<text x="31.9" y="136.1">16</text>
<text x="39" y="132.2">GP10</text>
<text x="39" y="134.7">GP11</text>
<text x="39" y="137.3">GP12</text>
<text x="59.3" y="137.3">GP19</text>
<text x="59.3" y="134.7">GP20</text>
<text x="59.3" y="132.2">GP21</text>
<text x="69.5" y="136.1">25</text>
<text x="69.5" y="133.6">26</text>
<text x="200.7" y="133.6">7</text>
<text x="31.9" y="138.7">17</text>
<text x="31.9" y="143.8">19</text>
<text x="31.9" y="141.2">18</text>
<text x="39" y="139.8">GP13</text>
<text x="39" y="142.3">GND</text>
<text x="59.3" y="139.8">GP18</text>
<text x="60" y="142.3">GND</text>
<text x="69.5" y="143.8">22</text>
<text x="69.5" y="138.7">24</text>
<text x="69.5" y="141.2">23</text>
<text x="31.9" y="146.3">20</text>
<text x="39" y="144.9">GP14</text>
<text x="39" y="147.4">GP15</text>
<text x="50.1" y="149.4" transform="rotate(-90 50.1 149.4)">SWCLK</text>
<text x="52.6" y="149.4" transform="rotate(-90 52.6 149.4)">GND</text>
<text x="55.2" y="149.4" transform="rotate(-90 55.2 149.4)">SWDIO</text>
<text x="59.3" y="147.4">GP16</text>
<text x="59.3" y="144.9">GP17</text>
<text x="69.5" y="146.3">21</text>
<text x="49" y="156.4" transform="rotate(-90 49 156.4)">41</text>
<text x="51.5" y="156.4" transform="rotate(-90 51.5 156.4)">42</text>
<text x="54.1" y="156.4" transform="rotate(-90 54.1 156.4)">43</text>
</g>
<g font-size="2" fill="#808080">
<text x="86.2" y="137.2">BEEP</text>
<text x="86.2" y="139.8">C13</text>
<text x="86.2" y="147.4">C11</text>
<text x="86.2" y="144.8">C12</text>
<text x="96" y="157.5">BEEP</text>
</g>
<g font-size="1.8" fill="#808080">
<text x="41.2" y="29.6">1</text>
<text x="61.6" y="29.6">2</text>
<text x="81.9" y="29.6">3</text>
<text x="102.2" y="29.6">4</text>
<text x="120" y="29.6">5</text>
<text x="137.7" y="29.6">6</text>
<text x="155.5" y="29.6">7</text>
<text x="173.3" y="29.6">8</text>
<text x="191.1" y="29.6">9</text>
<text x="208.8" y="29.6">0</text>
<text x="225.4" y="29.6">DEL</text>
<text x="244.4" y="29.6">&lt;</text>
<text x="41" y="42.3">Q</text>
<text x="61.2" y="42.3">W</text>
<text x="81.8" y="42.3">E</text>
<text x="102" y="42.3">R</text>
<text x="119.9" y="42.3">T</text>
<text x="137.6" y="42.3">Y</text>
<text x="155.4" y="42.3">U</text>
<text x="173.5" y="42.3">I</text>
<text x="190.9" y="42.3">O</text>
<text x="208.7" y="42.3">P</text>
<text x="226.2" y="42.3">@</text>
<text x="243.8" y="42.3">&lt;&lt;</text>
<text x="41.1" y="55">A</text>
<text x="61.4" y="55">S</text>
<text x="81.7" y="55">D</text>
<text x="102.1" y="55">F</text>
<text x="119.8" y="55">G</text>
<text x="137.6" y="55">H</text>
<text x="155.6" y="55">J</text>
<text x="173.2" y="55">K</text>
<text x="191.1" y="55">L</text>
<text x="208.8" y="55">+</text>
<text x="224.5" y="55">MENU</text>
<text x="243.8" y="55">&gt;&gt;</text>
<text x="41.2" y="67.7">Z</text>
<text x="61.4" y="67.7">X</text>
<text x="81.7" y="67.7">C</text>
<text x="102.1" y="67.7">V</text>
<text x="119.9" y="67.7">B</text>
<text x="137.6" y="67.7">N</text>
<text x="155.3" y="67.7">M</text>
<text x="173.5" y="67.7">,</text>
<text x="191.3" y="67.7">.</text>
<text x="208.8" y="67.7">?</text>
<text x="224.1" y="67.7">ENTER</text>
<text x="244.4" y="67.7">&gt;</text>
<text x="36.9" y="95.6">U1</text>
<text x="17.7" y="101.6">RX</text>
<text x="17.9" y="99">TX</text>
<text x="17.9" y="106.7">R1</text>
<text x="17.9" y="109.2">R2</text>
<text x="17.9" y="111.7">R3</text>
<text x="17.9" y="114.3">R4</text>
<text x="17.9" y="119.4">C1</text>
<text x="83.6" y="114.3">AUX</text>
<text x="83.6" y="119.4">M1</text>
<text x="17.9" y="121.9">C2</text>
<text x="17.9" y="124.4">C3</text>
<text x="83.6" y="124.4">RESET</text>
<text x="83.6" y="121.9">M0</text>
<text x="17.9" y="127">C4</text>
<text x="17.9" y="132.1">C5</text>
<text x="17.9" y="134.6">C6</text>
<text x="17.9" y="137.1">C7</text>
<text x="81.1" y="132.1">SCL</text>
<text x="81.1" y="134.6">SDA</text>
<text x="17.9" y="139.7">C8</text>
<text x="16.9" y="147.3">C10</text>
<text x="17.9" y="144.8">C9</text>
</g>
<g font-size="1.8" fill="#c90d0c">
<text x="173.8" y="181.2">Released under the Creative Commons</text>
<text x="173.8" y="184.7">https://creativecommons.org/licenses/by-sa/4.0/</text>
<text x="173.8" y="183">Attribution-ShareAlike 4.0 License</text>
</g>
</svg>
